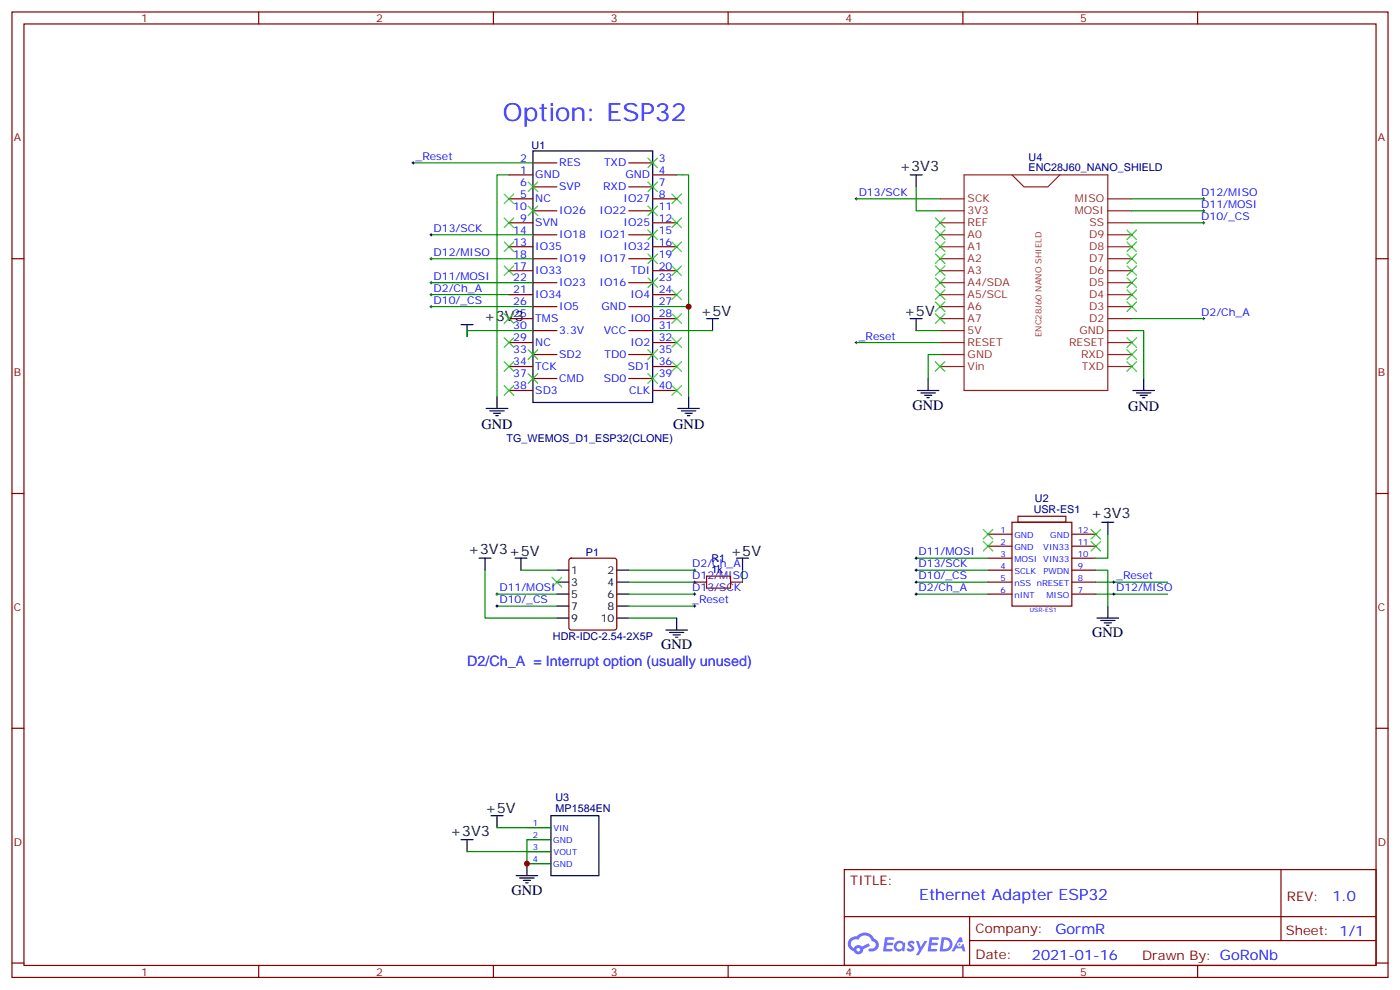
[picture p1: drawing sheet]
<svg xmlns="http://www.w3.org/2000/svg" width="412mm" height="292mm" viewBox="0 0 412 292" stroke-linecap="round" stroke-linejoin="round" font-family="sans-serif">
<g fill="none" stroke="#870000" stroke-width=".35">
<path d="M3.5 3.5h405.4v284.4h-405.4zM7.1 7.1h398.2v277.2h-398.2zM76.2 3.5v3.6M145.3 3.5v3.6M214.5 3.5v3.6M283.6 3.5v3.6M352.8 3.5v3.6M3.5 76.2h3.6M405.3 76.2h3.6M3.5 145.3h3.6M405.3 145.3h3.6M3.5 214.5h3.6"/>
<path d="M405.3 214.5h3.6M248.7 256.1h156.6v28.2h-156.6zM377.3 256.1v20.9M248.7 270h156.5M285.6 277h119.6M285.6 270v14.1M3.5 283.6h3.6M76.2 284.3v3.6M145.3 284.3v3.6M214.5 284.3v3.6M283.6 284.3v3.6M352.8 284.3v3.6"/>
<path d="M405.3 283.6h3.6"/>
</g>
<g fill="#5487ff">
<path d="M267.7 277.3a1.22 1.22 0 0 1 1.7 .3l-.4 .5a.47 .47 0 0 0-.3-.4 .47 .47 0 0 0-.5 .2l.1 .3a1.14 1.14 0 0 1 .8 1.7 1.14 1.14 0 0 1-1.9 0l-.2-.2 .5-.5 .7 .4a.29 .29 0 0 0 .3-.3 .29 .29 0 0 0-.2-.3 1.04 1.04 0 0 1-.6-1.7z"/>
<path d="M260.7 276h2.4l.3 .2-.2 .5-1.8 .1-.1 .8h1.5l.3 .4-.3 .4h-1.6l-.2 1.1h1.7l.2 .3-.2 .3-2.6 .1z"/>
<path d="M273.8 276h2.4l.3 .2-.1 .5-1.8 .1-.2 .8h1.6l.3 .4-.4 .4h-1.6l-.1 1.1h1.7l.2 .3-.2 .3-2.6 .1z"/>
<path d="M282.6 276.1h.7l.3 1.2-.6 .3a.69 .69 0 0 0-1 .3 .69 .69 0 0 0 .4 1 .69 .69 0 0 0 .9-.7l.5-.2 .6 2.2h-.8l-.2-.9h-1.8l-.5 .9h-.8z"/>
<path d="M269.8 277.1h.8l.6 1.8 1.1-1.8h.9l-2.6 4.2h-.8l.9-1.5z"/>
<path d="M277.4 276.1l-.6 4.1h1.3a2.11 2.11 0 0 0 2.5-2.1 2.11 2.11 0 0 0-2.5-2zM278.1 276.8a1.39 1.39 0 0 1 1.7 1.4 1.39 1.39 0 0 1-1.8 1.3h-.3z"/>
<path d="M263.7 277.7a1.54 1.54 0 0 0-.1 2.1 1.54 1.54 0 0 0 2.2 .2l.6 .2 .3-2.3-.2-.2-.4-.1a1.49 1.49 0 0 0-2.4 .1zM264 278.7a.94 .94 0 0 1 1.8 0 .94 .94 0 0 1-1.8 0z"/>
<path d="M250.4 276.4a2.18 2.18 0 0 0 1.1 3.7 1.44 1.44 0 0 0 1.6 1 1.44 1.44 0 0 0 1.2-1.5l2-1-.5-.8-1.9 1a1.47 1.47 0 0 0-2.4 .4 1.39 1.39 0 0 1-.7-1.9 1.39 1.39 0 0 1 2-.5 2.12 2.12 0 0 1 2.2-1.3 2.12 2.12 0 0 1 1.9 1.7 1.14 1.14 0 0 1 1.1 1.4 1.14 1.14 0 0 1-1.7 .8 .43 .43 0 0 0-.5 .3 .43 .43 0 0 0 .4 .5 1.98 1.98 0 0 0 2.5-1.2 1.98 1.98 0 0 0-1.2-2.5 3.1 3.1 0 0 0-5.3-.7l-.9 .1zM252.3 279.7a.55 .55 0 0 1 1.1 0 .55 .55 0 0 1-1.1 0z"/>
<circle cx="282.6" cy="278.1" r=".26"/>
</g>
<g fill="none" stroke="#000" stroke-width=".35">
<path d="M157 44.5h35.3v74h-35.3zM268.1 51.5h3.5M269.9 51.5v3.5M135.8 95.6h3.5M137.6 95.6v3.5M208.1 93.8h3.6M209.9 93.8v3.6M268.1 93.8h3.5M269.9 93.8v3.6M146.4 116.8v3.5M202.8 116.8v3.5M270.2 115h6.4"/>
<path d="M271.3 115.7h4.2M272.3 116.4h2.2M273 117.1h.8M273.4 111.5v3.5M333.7 115h6.4M334.8 115.7h4.2M335.8 116.4h2.2M336.5 117.1h.8M336.9 111.5v3.5M143.2 120.3h6.4M144.3 121h4.2M145.3 121.7h2.2"/>
<path d="M146 122.4h.8M199.7 120.3h6.3M200.7 121h4.3M201.8 121.7h2.1M202.5 122.4h.7M324.6 153.8h3.5M326.3 153.8v3.5M141.1 164.4h3.5M142.9 164.4v3.5M151.7 164.4h3.5M153.5 164.4v3.5M164 167.9h3.6"/>
<path d="M164 171.4h3.6M164 175h3.6M164 178.5h3.6M181.7 167.9h3.5M181.7 171.4h3.5M181.7 175h3.5M181.7 178.5h3.5M217 164.4h3.5M218.7 164.4v3.5M326.3 178.5v3.5M164 182h3.6M181.7 182h3.5"/>
<path d="M196.1 185.6h6.4M197.2 186.3h4.2M198.3 187h2.1M199 187.7h.7M199.3 182v3.6M323.1 182h6.4M324.2 182.7h4.2M325.3 183.4h2.1M326 184.2h.7M135.8 247.3h3.5M137.6 247.3v3.5M144.6 240.2h3.6"/>
<path d="M146.4 240.2v3.6M152 257.9h6.4M153.1 258.6h4.2M154.2 259.3h2.1M154.9 260h.7M155.2 254.4v3.5M162.3 240.2h14.1v17.7h-14.1z"/>
</g>
<g fill="none" stroke="#870000" stroke-width=".35">
<path d="M149.9 51.5h7.1M149.9 58.6h7.1M157 48h7M157 55h7M185.2 48h7.1M185.2 55h7.1M192.3 51.5h7M192.3 58.6h7M149.9 65.6h7.1M149.9 72.7h7.1M149.9 79.7h7.1M157 62.1h7"/>
<path d="M157 69.1h7M157 76.2h7M185.2 62.1h7.1M185.2 69.1h7.1M185.2 76.2h7.1M192.3 65.6h7M192.3 72.7h7M192.3 79.7h7M149.9 86.8h7.1M149.9 93.8h7.1M157 83.3h7M157 90.3h7"/>
<path d="M157 97.4h7M185.2 83.3h7.1M185.2 90.3h7.1M185.2 97.4h7.1M192.3 86.8h7M192.3 93.8h7M149.9 100.9h7.1M149.9 108h7.1M149.9 115h7.1M157 104.4h7M157 111.5h7M185.2 104.4h7.1"/>
<path d="M185.2 111.5h7.1M192.3 100.9h7M192.3 108h7M192.3 115h7M291 157.3h7.1M298.1 153.8h17.6v24.7h-17.6zM299.9 152h14.1v1.8h-14.1zM315.7 157.3h7.1M167.8 164.6l.5-.2h12.7l.6 .4 .1 20.1-.5 .6-12.9 .1-.7-.5v-20zM204.6 171.4h3.5M215.2 171.4h3.5M291 160.9h7.1"/>
<path d="M291 164.4h7.1M291 167.9h7.1M291 171.4h7.1M291 175h7.1M315.7 160.9h7.1M315.7 164.4h7.1M315.7 167.9h7.1M315.7 171.4h7.1M315.7 175h7.1M155.2 243.8h7.1M155.2 247.3h7.1M155.2 250.8h7.1"/>
<path d="M155.2 254.4h7.1"/>
</g>
<g fill="none" stroke="#3c3" stroke-width=".35">
<path d="M148.5 57.2l2.8 2.8M151.3 57.2l-2.8 2.8M155.6 53.6l2.8 2.8M158.4 53.6l-2.8 2.8M190.9 46.6l2.8 2.8M190.9 53.6l2.8 2.8M193.7 46.6l-2.8 2.8M193.7 53.6l-2.8 2.8M197.9 57.2l2.8 2.8M200.7 57.2l-2.8 2.8M148.5 64.2l2.8 2.8M148.5 71.3l2.8 2.8"/>
<path d="M148.5 78.3l2.8 2.8M151.3 64.2l-2.8 2.8M151.3 71.3l-2.8 2.8M151.3 78.3l-2.8 2.8M155.6 60.7l2.8 2.8M158.4 60.7l-2.8 2.8M190.9 60.7l2.8 2.8M190.9 67.7l2.8 2.9M190.9 74.8l2.8 2.8M193.7 67.7l-2.8 2.9M193.7 74.8l-2.8 2.8M193.7 60.7l-2.8 2.8"/>
<path d="M197.9 78.3l2.8 2.8M197.9 71.3l2.8 2.8M197.9 64.2l2.8 2.8M200.7 64.2l-2.8 2.8M200.7 78.3l-2.8 2.8M200.7 71.3l-2.8 2.8M275.5 64.2l2.8 2.8M275.5 67.7l2.8 2.9M275.5 71.3l2.8 2.8M275.5 74.8l2.8 2.8M275.5 78.3l2.8 2.8M278.3 64.2l-2.8 2.8"/>
<path d="M278.3 67.7l-2.8 2.9M278.3 71.3l-2.8 2.8M278.3 74.8l-2.8 2.8M278.3 78.3l-2.8 2.8M332 78.3l2.8 2.8M332 74.8l2.8 2.8M332 71.3l2.8 2.8M332 67.7l2.8 2.9M334.8 78.3l-2.8 2.8M334.8 74.8l-2.8 2.8M334.8 71.3l-2.8 2.8M334.8 67.7l-2.8 2.9"/>
<path d="M148.5 92.4l2.8 2.8M148.5 99.5l2.8 2.8M151.3 92.4l-2.8 2.8M151.3 99.5l-2.8 2.8M190.9 81.8l2.8 2.9M193.7 81.8l-2.8 2.9M197.9 99.5l2.8 2.8M197.9 92.4l2.8 2.8M197.9 85.4l2.8 2.8M200.7 99.5l-2.8 2.8M200.7 92.4l-2.8 2.8M200.7 85.4l-2.8 2.8"/>
<path d="M275.5 81.8l2.8 2.9M275.5 85.4l2.8 2.8M275.5 88.9l2.8 2.8M275.5 92.4l2.8 2.8M278.3 81.8l-2.8 2.9M278.3 85.4l-2.8 2.8M278.3 88.9l-2.8 2.8M278.3 92.4l-2.8 2.8M332 99.5l2.8 2.8M332 88.9l2.8 2.8M332 85.4l2.8 2.8M332 81.8l2.8 2.9"/>
<path d="M334.8 99.5l-2.8 2.8M334.8 88.9l-2.8 2.8M334.8 85.4l-2.8 2.8M334.8 81.8l-2.8 2.9M148.5 106.5l2.8 2.9M148.5 113.6l2.8 2.8M151.3 106.5l-2.8 2.9M151.3 113.6l-2.8 2.8M155.6 103l2.8 2.8M155.6 110.1l2.8 2.8M158.4 103l-2.8 2.8M158.4 110.1l-2.8 2.8"/>
<path d="M190.9 110.1l2.8 2.8M190.9 103l2.8 2.8M193.7 110.1l-2.8 2.8M193.7 103l-2.8 2.8M197.9 113.6l2.8 2.8M197.9 106.5l2.8 2.9M200.7 113.6l-2.8 2.8M200.7 106.5l-2.8 2.9M275.5 106.5l2.8 2.9M278.3 106.5l-2.8 2.9M332 106.5l2.8 2.9M332 103l2.8 2.8"/>
<path d="M334.8 106.5l-2.8 2.9M334.8 103l-2.8 2.8M289.6 155.9l2.9 2.9M289.6 159.5l2.9 2.8M292.5 155.9l-2.9 2.9M292.5 159.5l-2.9 2.8M321.4 155.9l2.8 2.9M321.4 159.5l2.8 2.8M324.2 155.9l-2.8 2.9M324.2 159.5l-2.8 2.8M162.6 170l2.9 2.9M165.5 170l-2.9 2.9"/>
</g>
<g fill="none" stroke="#008700" stroke-width=".35">
<path d="M121.7 48h35.3M149.9 51.5h-3.5v65.3M199.3 51.5h3.5v65.3M252.2 58.6h24.7M269.9 55v7.1h7M333.4 58.6h21.1M127 69.1h30M127 76.2h30M333.4 62.1h21.1M333.4 65.6h21.1M127 90.3h30M127 83.3h30"/>
<path d="M127 86.8h22.9M157 97.4h-19.4v1.7M192.3 90.3h10.5M192.3 97.4h17.6M269.9 97.4h7M333.4 97.4h3.5v14.1M333.4 93.8h21.1M252.2 100.9h24.7M276.9 104.4h-3.5v7.1M326.3 157.3v7.1h-3.5M142.9 167.9v14.1h21.1M146.4 175h17.6"/>
<path d="M146.4 178.5h17.6M153.5 167.9h10.5M185.2 167.9h19.4M185.2 171.4h19.4M185.2 175h19.4M185.2 178.5h19.4M218.7 167.9v3.5M269.9 164.4h21.1M269.9 167.9h21.1M269.9 171.4h21.1M269.9 175h21.1M322.8 167.9h3.5v10.6"/>
<path d="M322.8 171.4h21.2M322.8 175h21.2M185.2 182h14.1M137.6 250.8h24.7M146.4 243.8h15.9M162.3 247.3h-7.1v7.1h7.1"/>
</g>
<g fill="none" stroke="#000" stroke-width=".29">
<path d="M121.4 48h.7M121.7 47.6v.7M251.9 58.6h.7M252.2 58.2v.7M354.2 58.6h.7M354.5 58.2v.7M126.6 76.2h.8M126.6 69.1h.8M127 68.8v.7M127 75.8v.8M354.2 65.6h.7M354.2 62.1h.7"/>
<path d="M354.5 61.7v.7M354.5 65.3v.7M126.6 90.3h.8M126.6 83.3h.8M126.6 86.8h.8M127 82.9v.7M127 86.4v.7M127 90v.7M354.2 93.8h.7M354.5 93.5v.7M251.9 100.9h.7M252.2 100.5v.7"/>
<path d="M146 175h.8M146 178.5h.8M146.4 174.6v.7M146.4 178.2v.7M204.3 171.4h.7M204.3 175h.7M204.3 167.9h.7M204.3 178.5h.7M204.6 167.6v.7M204.6 171.1v.7M204.6 174.6v.7M204.6 178.2v.7"/>
<path d="M269.5 171.4h.7M269.5 175h.7M269.5 164.4h.7M269.5 167.9h.7M269.9 164v.7M269.9 167.6v.7M269.9 171.1v.7M269.9 174.6v.7M327.7 171.4h.7M327.7 175h.7M328.1 171.1v.7M328.1 174.6v.7"/>
</g>
<g fill="none" stroke="#8c2424" stroke-width=".35">
<path d="M276.9 58.6h7.1M284 51.5h42.3v63.5h-42.3zM298.1 51.5l3.5 3.5h7.1l3.5-3.5M326.3 58.6h7.1M276.9 62.1h7.1M276.9 65.6h7.1M276.9 69.1h7.1M276.9 72.7h7.1M276.9 76.2h7.1M276.9 79.7h7.1M326.3 62.1h7.1M326.3 65.6h7.1"/>
<path d="M326.3 69.1h7.1M326.3 72.7h7.1M326.3 76.2h7.1M326.3 79.7h7.1M276.9 83.3h7.1M276.9 86.8h7.1M276.9 90.3h7.1M276.9 93.8h7.1M276.9 97.4h7.1M326.3 83.3h7.1M326.3 86.8h7.1M326.3 90.3h7.1"/>
<path d="M326.3 93.8h7.1M326.3 97.4h7.1M276.9 100.9h7.1M276.9 104.4h7.1M276.9 108h7.1M326.3 100.9h7.1M326.3 104.4h7.1M326.3 108h7.1"/>
</g>
<path d="M208.1 169.7h7.1v3.5h-7.1z" fill="none" stroke="#a10000" stroke-width=".35"/>
<g fill="#c00">
<circle cx="202.8" cy="90.3" r=".88"/>
<circle cx="155.2" cy="254.4" r=".88"/>
</g>
<text font-size="7.4" fill="#00f" x="148.2" y="35.6">Option: ESP32</text>
<text font-size="4.6" fill="#00f" x="270.8" y="265.1">Ethernet Adapter ESP32</text>
<g font-size="4.2">
<text x="264.9" y="50.3">+3V3</text>
<text x="142.6" y="94.5">+3V3</text>
<text x="206.4" y="93.1">+5V</text>
<text x="266.3" y="93.1">+5V</text>
<text x="268.8" y="120.7">GND</text>
<text x="332.3" y="121.1">GND</text>
<text x="141.8" y="126.4">GND</text>
<text x="198.3" y="126.3">GND</text>
<text x="321.4" y="152.6">+3V3</text>
<text x="137.9" y="163.3">+3V3+5V</text>
<text x="215.2" y="163.7">+5V</text>
<text x="194.7" y="191.2">GND</text>
<text x="321.7" y="187.7">GND</text>
<text x="142.9" y="239.5">+5V</text>
<text x="132.6" y="246.1">+3V3</text>
<text x="150.6" y="263.5">GND</text>
</g>
<g font-size="4.2" fill="#00f">
<text x="137.6" y="196.1">D2/Ch_A = Interrupt option (usually unused)</text>
<text x="392.5" y="265.4">1.0</text>
<text x="310.9" y="274.9">GormR</text>
<text x="304" y="282.7">2021-01-16</text>
</g>
<g font-size="3.9" fill="#800">
<text x="250.5" y="260.7">TITLE:</text>
<text x="379.1" y="265.4">REV:</text>
<text x="287.4" y="274.9">Company:</text>
<text x="378.7" y="275.5">Sheet: 1/1</text>
<text x="287.4" y="282.6">Date:</text>
<text x="336.4" y="282.7">Drawn By: GoRoNb</text>
</g>
<g font-size="3.2" fill="#800">
<text x="41.6" y="6.5">1</text>
<text x="110.8" y="6.5">2</text>
<text x="179.9" y="6.5">3</text>
<text x="249.1" y="6.5">4</text>
<text x="318.2" y="6.5">5</text>
<text x="4.1" y="41.6">A</text>
<text x="405.9" y="41.6">A</text>
<text x="4.1" y="110.8">B</text>
<text x="405.9" y="110.8">B</text>
<text x="4.1" y="179.9">C</text>
<text x="405.9" y="179.9">C</text>
<text x="4.1" y="249.1">D</text>
<text x="405.9" y="249.1">D</text>
<text x="41.6" y="287.3">1</text>
<text x="110.8" y="287.3">2</text>
<text x="179.9" y="287.3">3</text>
<text x="249.1" y="287.3">4</text>
<text x="318.2" y="287.3">5</text>
</g>
<g font-size="3.2" fill="#00f">
<text x="122.4" y="47.1">_Reset</text>
<text x="153.2" y="47.6">2</text>
<text x="194" y="47.6">3</text>
<text x="153.2" y="51.2">1</text>
<text x="157.7" y="52.6">GND</text>
<text x="164.7" y="49">RES</text>
<text x="177.9" y="49">TXD</text>
<text x="184.3" y="52.6">GND</text>
<text x="194" y="51.2">4</text>
<text x="153.2" y="58.2">5</text>
<text x="153.2" y="54.7">6</text>
<text x="157.7" y="59.6">NC</text>
<text x="164.7" y="56.1">SVP</text>
<text x="177.7" y="56.1">RXD</text>
<text x="183.7" y="59.6">IO27</text>
<text x="194" y="54.7">7</text>
<text x="194" y="58.2">8</text>
<text x="252.9" y="57.7">D13/SCK</text>
<text x="353.8" y="57.7">D12/MISO</text>
<text x="151.2" y="61.7">10</text>
<text x="153.2" y="65.3">9</text>
<text x="164.7" y="63.1">IO26</text>
<text x="176.6" y="63.1">IO22</text>
<text x="194" y="61.7">11</text>
<text x="194" y="65.3">12</text>
<text x="353.8" y="64.7">D10/_CS</text>
<text x="353.8" y="61.2">D11/MOSI</text>
<text x="127.7" y="68.3">D13/SCK</text>
<text x="151.2" y="68.8">14</text>
<text x="157.7" y="66.7">SVN</text>
<text x="164.7" y="70.2">IO18</text>
<text x="176.6" y="70.2">IO21</text>
<text x="183.7" y="66.7">IO25</text>
<text x="194" y="68.8">15</text>
<text x="127.7" y="75.3">D12/MISO</text>
<text x="151.2" y="72.3">13</text>
<text x="151.2" y="75.8">18</text>
<text x="157.7" y="73.7">IO35</text>
<text x="164.7" y="77.3">IO19</text>
<text x="176.6" y="77.3">IO17</text>
<text x="183.7" y="73.7">IO32</text>
<text x="194" y="72.3">16</text>
<text x="194" y="75.8">19</text>
<text x="127.7" y="82.4">D11/MOSI</text>
<text x="151.2" y="79.4">17</text>
<text x="151.2" y="82.9">22</text>
<text x="157.7" y="80.8">IO33</text>
<text x="185.8" y="80.8">TDI</text>
<text x="194" y="79.4">20</text>
<text x="194" y="82.9">23</text>
<text x="127.7" y="89.4">D10/_CS</text>
<text x="127.7" y="85.9">D2/Ch_A</text>
<text x="151.2" y="86.4">21</text>
<text x="151.2" y="90">26</text>
<text x="157.7" y="87.8">IO34</text>
<text x="164.7" y="84.3">IO23</text>
<text x="176.6" y="84.3">IO16</text>
<text x="185.7" y="87.8">IO4</text>
<text x="194" y="86.4">24</text>
<text x="194" y="90">27</text>
<text x="151.2" y="93.5">25</text>
<text x="157.7" y="94.9">TMS</text>
<text x="164.7" y="91.4">IO5</text>
<text x="177.2" y="91.4">GND</text>
<text x="185.7" y="94.9">IO0</text>
<text x="194" y="93.5">28</text>
<text x="353.8" y="93">D2/Ch_A</text>
<text x="151.2" y="100.5">29</text>
<text x="151.2" y="97">30</text>
<text x="157.7" y="102">NC</text>
<text x="164.7" y="98.4">3.3V</text>
<text x="177.9" y="98.4">VCC</text>
<text x="185.7" y="102">IO2</text>
<text x="194" y="97">31</text>
<text x="194" y="100.5">32</text>
<text x="252.9" y="100">_Reset</text>
<text x="151.2" y="104.1">33</text>
<text x="151.2" y="107.6">34</text>
<text x="164.7" y="105.5">SD2</text>
<text x="178.1" y="105.5">TD0</text>
<text x="194" y="104.1">35</text>
<text x="194" y="107.6">36</text>
<text x="151.2" y="111.1">37</text>
<text x="157.7" y="109">TCK</text>
<text x="164.7" y="112.5">CMD</text>
<text x="177.9" y="112.5">SD0</text>
<text x="184.9" y="109">SD1</text>
<text x="194" y="111.1">39</text>
<text x="151.2" y="114.7">38</text>
<text x="157.7" y="116.1">SD3</text>
<text x="185.4" y="116.1">CLK</text>
<text x="194" y="114.7">40</text>
<text x="203.9" y="167">D2/Ch_A</text>
<text x="270.6" y="163.5">D11/MOSI</text>
<text x="270.6" y="167">D13/SCK</text>
<text x="203.9" y="170.6">D12/MISO</text>
<text x="270.6" y="170.6">D10/_CS</text>
<text x="328.8" y="170.6">_Reset</text>
<text x="147.1" y="174.1">D11/MOSI</text>
<text x="147.1" y="177.6">D10/_CS</text>
<text x="203.9" y="174.1">D13/SCK</text>
<text x="203.9" y="177.6">_Reset</text>
<text x="270.6" y="174.1">D2/Ch_A</text>
<text x="328.8" y="174.1">D12/MISO</text>
</g>
<g font-size="3.2" fill="#000080">
<text x="156.6" y="43.8">U1</text>
<text x="303" y="47.3">U4</text>
<text x="303" y="50.4">ENC28J60_NANO_SHIELD</text>
<text x="149.2" y="130.2">TG_WEMOS_D1_ESP32(CLONE)</text>
<text x="304.8" y="147.8">U2</text>
<text x="304.5" y="151">USR-ES1</text>
<text x="172.6" y="163.8">P1</text>
<text x="209.6" y="165.4">R1</text>
<text x="209.6" y="168.6">1k</text>
<text x="162.9" y="188.5">HDR-IDC-2.54-2X5P</text>
<text x="163.6" y="239.2">MP1584EN</text>
<text x="163.6" y="236">U3</text>
</g>
<g font-size="3.2" fill="#8d2323">
<text x="285" y="59.6">SCK</text>
<text x="316.6" y="59.6">MISO</text>
<text x="285" y="63.1">3V3</text>
<text x="316.6" y="63.1">MOSI</text>
<text x="285" y="70.2">A0</text>
<text x="285" y="66.7">REF</text>
<text x="320.8" y="70.2">D9</text>
<text x="320.9" y="66.7">SS</text>
<text x="285" y="77.3">A2</text>
<text x="285" y="73.7">A1</text>
<text x="320.8" y="73.7">D8</text>
<text x="320.8" y="77.3">D7</text>
<text x="285" y="80.8">A3</text>
<text x="320.8" y="80.8">D6</text>
<text x="285" y="87.8">A5/SCL</text>
<text x="285" y="84.3">A4/SDA</text>
<text x="320.8" y="84.3">D5</text>
<text x="320.8" y="87.8">D4</text>
<text x="285" y="94.9">A7</text>
<text x="285" y="91.4">A6</text>
<text x="320.8" y="91.4">D3</text>
<text x="320.8" y="94.9">D2</text>
<text x="285" y="102">RESET</text>
<text x="285" y="98.4">5V</text>
<text x="314.9" y="102">RESET</text>
<text x="318" y="98.4">GND</text>
<text x="285" y="105.5">GND</text>
<text x="318.4" y="105.5">RXD</text>
<text x="285" y="109">Vin</text>
<text x="318.7" y="109">TXD</text>
</g>
<g font-size="3.2">
<text x="168.3" y="169">1</text>
<text x="168.3" y="172.5">3</text>
<text x="179" y="169">2</text>
<text x="179" y="172.5">4</text>
<text x="168.3" y="176">5</text>
<text x="168.3" y="179.6">7</text>
<text x="179" y="176">6</text>
<text x="179" y="179.6">8</text>
<text x="168.3" y="183.1">9</text>
<text x="176.9" y="183.1">10</text>
</g>
<text font-size="2.5" fill="#8d2323" x="306.8" y="99.3" transform="rotate(-90 306.8 99.3)">ENC28J60 NANO SHIELD</text>
<g font-size="2.5" fill="#00f">
<text x="294.8" y="157">1</text>
<text x="294.8" y="160.5">2</text>
<text x="298.8" y="158.4">GND</text>
<text x="298.8" y="161.9">GND</text>
<text x="307.3" y="161.9">VIN33</text>
<text x="309.4" y="158.4">GND</text>
<text x="317.5" y="160.5">11</text>
<text x="317.5" y="157">12</text>
<text x="294.8" y="164">3</text>
<text x="294.8" y="167.6">4</text>
<text x="298.8" y="165.5">MOSI</text>
<text x="307.3" y="165.5">VIN33</text>
<text x="317.5" y="167.6">9</text>
<text x="317.5" y="164">10</text>
<text x="294.8" y="171.1">5</text>
<text x="298.8" y="169">SCLK</text>
<text x="298.8" y="172.5">nSS nRESET</text>
<text x="307.4" y="169">PWDN</text>
<text x="317.5" y="171.1">8</text>
<text x="294.8" y="174.6">6</text>
<text x="298.8" y="176">nINT</text>
<text x="308.3" y="176">MISO</text>
<text x="317.5" y="174.6">7</text>
<text x="157" y="243.4">1</text>
<text x="163" y="244.8">VIN</text>
<text x="157" y="246.9">2</text>
<text x="157" y="250.5">3</text>
<text x="163" y="248.4">GND</text>
<text x="163.1" y="251.9">VOUT</text>
<text x="157" y="254">4</text>
<text x="163" y="255.4">GND</text>
</g>
<text font-size="1.8" fill="#00f" x="303.4" y="180.3">USR-ES1</text>
</svg>
